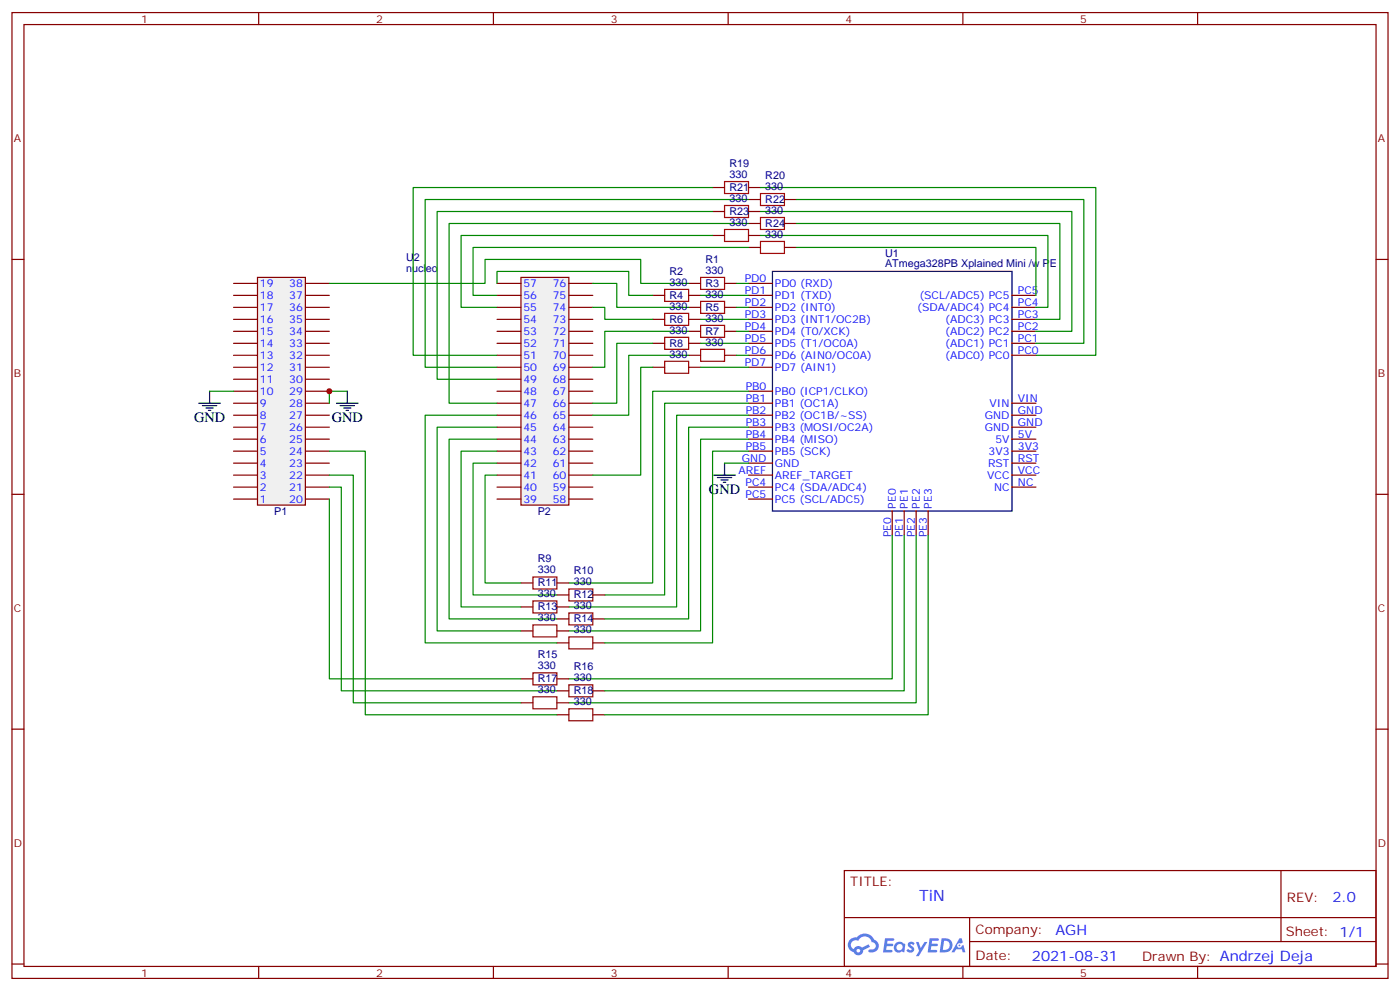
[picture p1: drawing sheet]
<svg xmlns="http://www.w3.org/2000/svg" width="412mm" height="292mm" viewBox="0 0 412 292" stroke-linecap="round" stroke-linejoin="round" font-family="sans-serif">
<g fill="none" stroke="#870000" stroke-width=".35">
<path d="M3.5 3.7h405.4v284.3h-405.4zM7.1 7.2h398.2v277.3h-398.2zM76.2 3.7v3.5M145.3 3.7v3.5M214.5 3.7v3.5M283.6 3.7v3.5M352.8 3.7v3.5M3.5 76.4h3.6M405.3 76.4h3.6M3.5 145.5h3.6M405.3 145.5h3.6M3.5 214.7h3.6"/>
<path d="M405.3 214.7h3.6M248.7 256.3h156.6v28.2h-156.6zM377.3 256.3v20.9M248.7 270.1h156.5M285.6 277.2h119.6M285.6 270.1v14.2M3.5 283.8h3.6M76.2 284.5v3.5M145.3 284.5v3.5M214.5 284.5v3.5M283.6 284.5v3.5M352.8 284.5v3.5"/>
<path d="M405.3 283.8h3.6"/>
</g>
<g fill="#5487ff">
<path d="M267.7 277.5a1.22 1.22 0 0 1 1.7 .2l-.4 .6a.47 .47 0 0 0-.3-.4 .47 .47 0 0 0-.5 .2l.1 .2a1.14 1.14 0 0 1 .8 1.8 1.14 1.14 0 0 1-1.9 0l-.2-.2 .5-.6 .7 .5a.29 .29 0 0 0 .3-.3 .29 .29 0 0 0-.2-.3 1.04 1.04 0 0 1-.6-1.7z"/>
<path d="M260.7 276.2h2.4l.3 .2-.2 .5-1.8 .1-.1 .8h1.5l.3 .4-.3 .4h-1.6l-.2 1.1h1.7l.2 .3-.2 .3-2.6 .1z"/>
<path d="M273.8 276.2h2.4l.3 .2-.1 .5-1.8 .1-.2 .8h1.6l.3 .4-.4 .4-1.6-.1-.1 1.1 1.7 .1 .2 .3-.2 .3-2.6 .1z"/>
<path d="M282.6 276.2h.7l.3 1.3-.6 .3a.69 .69 0 0 0-1 .3 .69 .69 0 0 0 .4 .9 .69 .69 0 0 0 .9-.6l.5-.2 .6 2.2h-.8l-.2-.9h-1.8l-.5 .9h-.8z"/>
<path d="M269.8 277.3h.8l.6 1.8 1.1-1.8h.9l-2.6 4.2h-.8l.9-1.5z"/>
<path d="M277.4 276.2l-.6 4.2h1.3a2.11 2.11 0 0 0 2.5-2.1 2.11 2.11 0 0 0-2.5-2.1zM278.1 277a1.39 1.39 0 0 1 1.7 1.4 1.39 1.39 0 0 1-1.8 1.2h-.3z"/>
<path d="M263.7 277.8a1.54 1.54 0 0 0-.1 2.2 1.54 1.54 0 0 0 2.2 .1l.6 .3 .3-2.3-.2-.3h-.4a1.49 1.49 0 0 0-2.4 0zM264 278.8a.94 .94 0 0 1 1.8 0 .94 .94 0 0 1-1.8 0z"/>
<path d="M250.4 276.6a2.18 2.18 0 0 0 1.1 3.7 1.44 1.44 0 0 0 1.6 .9 1.44 1.44 0 0 0 1.2-1.4l2-1.1-.5-.7-1.9 1a1.47 1.47 0 0 0-2.4 .4 1.39 1.39 0 0 1-.7-1.9 1.39 1.39 0 0 1 2-.5 2.12 2.12 0 0 1 2.2-1.3 2.12 2.12 0 0 1 1.9 1.7 1.14 1.14 0 0 1 1.1 1.4 1.14 1.14 0 0 1-1.7 .7 .43 .43 0 0 0-.5 .4 .43 .43 0 0 0 .4 .5 1.98 1.98 0 0 0 2.5-1.2 1.98 1.98 0 0 0-1.2-2.6 3.1 3.1 0 0 0-5.3-.6l-.9 .1zM252.3 279.9a.55 .55 0 0 1 1.1 0 .55 .55 0 0 1-1.1 0z"/>
<circle cx="282.6" cy="278.3" r=".26"/>
</g>
<path d="M227.5 79.9h70.6v70.6h-70.6z" fill="none" stroke="#000" stroke-width=".35"/>
<g fill="none" stroke="#870000" stroke-width=".35">
<path d="M220.5 87h7M220.5 90.5h7M220.5 94h7M220.5 97.5h7M220.5 83.4h7M298.1 87h7.1M298.1 90.5h7.1M298.1 94h7.1M298.1 97.5h7.1M220.5 101.1h7M220.5 104.6h7M220.5 118.7h7"/>
<path d="M220.5 108.1h7M220.5 115.2h7M298.1 101.1h7.1M298.1 104.6h7.1M298.1 118.7h7.1M220.5 122.2h7M220.5 125.8h7M220.5 129.3h7M220.5 132.8h7M220.5 136.3h7M220.5 139.9h7M298.1 122.2h7.1"/>
<path d="M298.1 125.8h7.1M298.1 129.3h7.1M298.1 132.8h7.1M298.1 136.3h7.1M298.1 139.9h7.1M220.5 143.4h7M220.5 146.9h7M262.8 150.5v7M266.3 150.5v7M269.9 150.5v7M273.4 150.5v7M298.1 143.4h7.1"/>
</g>
<g fill="#f0f0f0" stroke="#870000" stroke-width=".35">
<path d="M75.8 81.7h14.2v67h-14.2z"/>
<path d="M153.5 81.7h14.1v67h-14.1z"/>
</g>
<g fill="none" stroke="#870000" stroke-width=".35">
<path d="M209.9 55.2h3.5M220.5 55.2h3.5M220.5 58.7h3.5M231.1 58.7h3.5M209.9 62.3h3.5M209.9 69.3h3.5M220.5 62.3h3.5M220.5 65.8h3.5M220.5 69.3h3.5M220.5 72.8h3.5M231.1 65.8h3.5M231.1 72.8h3.5"/>
<path d="M68.8 97.5h7M68.8 94h7M68.8 90.5h7M68.8 87h7M68.8 83.4h7M90 97.5h7M90 94h7M90 90.5h7M90 87h7M90 83.4h7M146.4 97.5h7.1M146.4 94h7.1"/>
<path d="M146.4 90.5h7.1M146.4 87h7.1M146.4 83.4h7.1M167.6 97.5h7M167.6 94h7M167.6 90.5h7M167.6 87h7M167.6 83.4h7M192.3 94h3.5M192.3 87h3.5M202.8 97.5h3.6M202.8 94h3.6"/>
<path d="M202.8 90.5h3.6M202.8 87h3.6M202.8 83.4h3.6M213.4 97.5h3.6M213.4 90.5h3.6M213.4 83.4h3.6M68.8 118.7h7M68.8 115.2h7M68.8 111.7h7M68.8 108.1h7M68.8 104.6h7M68.8 101.1h7"/>
<path d="M90 118.7h7M90 115.2h7M90 111.7h7M90 108.1h7M90 104.6h7M90 101.1h7M146.4 118.7h7.1M146.4 115.2h7.1M146.4 111.7h7.1M146.4 108.1h7.1M146.4 104.6h7.1M146.4 101.1h7.1"/>
<path d="M167.6 118.7h7M167.6 115.2h7M167.6 111.7h7M167.6 108.1h7M167.6 104.6h7M167.6 101.1h7M192.3 108.1h3.5M192.3 101.1h3.5M202.8 108.1h3.6M202.8 104.6h3.6M202.8 101.1h3.6M213.4 104.6h3.6"/>
<path d="M68.8 139.9h7M68.8 136.3h7M68.8 132.8h7M68.8 129.3h7M68.8 125.8h7M68.8 122.2h7M90 139.9h7M90 136.3h7M90 132.8h7M90 129.3h7M90 125.8h7M90 122.2h7"/>
<path d="M146.4 139.9h7.1M146.4 136.3h7.1M146.4 132.8h7.1M146.4 129.3h7.1M146.4 125.8h7.1M146.4 122.2h7.1M167.6 139.9h7M167.6 136.3h7M167.6 132.8h7M167.6 129.3h7M167.6 125.8h7M167.6 122.2h7"/>
<path d="M68.8 146.9h7M68.8 143.4h7M90 146.9h7M90 143.4h7M146.4 146.9h7.1M146.4 143.4h7.1M167.6 146.9h7M167.6 143.4h7M153.5 171.6h3.5M153.5 178.7h3.5M164 171.6h3.6M164 175.2h3.6"/>
<path d="M164 178.7h3.6M174.6 175.2h3.6M153.5 185.7h3.5M153.5 199.8h3.5M164 182.2h3.6M164 185.7h3.6M164 189.3h3.6M164 199.8h3.6M174.6 182.2h3.6M174.6 189.3h3.6M153.5 206.9h3.5M164 203.4h3.6"/>
<path d="M164 206.9h3.6M164 210.4h3.6M174.6 203.4h3.6M174.6 210.4h3.6"/>
</g>
<g fill="none" stroke="#000" stroke-width=".35">
<path d="M58.6 118.7h6.3M59.6 119.4h4.3M61.7 115.2v3.5M99.1 118.7h6.4M100.2 119.4h4.2M102.3 115.2v3.5M60.7 120.1h2.1M61.4 120.8h.7M101.2 120.1h2.2M102 120.8h.7M210.3 139.9h6.3M213.4 136.3v3.6"/>
<path d="M211.3 140.6h4.2M212.4 141.3h2.1M213.1 142h.7"/>
</g>
<g fill="none" stroke="#008700" stroke-width=".35">
<path d="M209.9 55.2h-88.2v49.4h24.7M220.5 58.7h-95.3v49.4h21.2M224 55.2h98.8v49.4h-17.6M234.6 58.7h84.7v42.4h-14.1M209.9 62.3h-81.1v49.4h17.6M209.9 69.3h-74.1v21.2h10.6M220.5 65.8h-88.2v52.9h14.1M220.5 72.8h-81.2v14.2h7.1M224 62.3h91.7v35.2h-10.5M224 69.3h84.7v21.2h-3.5M234.6 65.8h77.6v28.2h-7M234.6 72.8h70.6v14.2"/>
<path d="M97 83.4h45.9v-7h45.8v7h14.1M146.4 83.4v-3.5h38.8v7.1h7.1M174.6 83.4h7.1v7.1h21.1M174.6 90.5h3.6v3.5h14.1M202.8 97.5h-24.6v10.6h-3.6M206.4 87h14.1M206.4 94h14.1M217 83.4h3.5M217 90.5h3.5M217 97.5h3.5M61.7 115.2h7.1M102.3 115.2h-5.3v3.5"/>
<path d="M192.3 101.1h-10.6v17.6h-7.1M192.3 108.1h-3.6v31.8h-14.1M202.8 104.6h-17.6v17.6h-10.6M206.4 101.1h14.1M206.4 108.1h14.1M217 104.6h3.5M220.5 115.2h-28.2v56.4h-24.7M220.5 118.7h-24.7v56.5h-17.6M97 139.9h7.1v67h49.4M97 132.8h10.6v77.6h56.4M146.4 139.9h-3.5v31.7h10.6M146.4 136.3h-7.1v38.9h24.7"/>
<path d="M146.4 132.8h-10.6v45.9h17.7M146.4 129.3h-14.1v52.9h31.7M146.4 125.8h-17.6v59.9h24.7M146.4 122.2h-21.2v67.1h38.8M213.4 136.3h7.1M220.5 122.2h-21.2v56.5h-31.7M220.5 125.8h-17.7v56.4h-24.6M220.5 129.3h-14.1v56.4h-38.8M220.5 132.8h-10.6v56.5h-31.7M97 146.9v52.9h56.5M97 143.4h3.5v60h63.5M262.8 157.5v42.3h-95.2"/>
<path d="M266.3 157.5v45.9h-88.1M269.9 157.5v49.4h-102.3M273.4 157.5v52.9h-95.2"/>
</g>
<g fill="none" stroke="#a10000" stroke-width=".35">
<path d="M213.4 53.4h7.1v3.6h-7.1zM224 57h7.1v3.5h-7.1zM213.4 60.5h7.1v3.5h-7.1zM213.4 67.6h7.1v3.5h-7.1zM224 64h7.1v3.6h-7.1zM224 71.1h7.1v3.5h-7.1zM195.8 85.2h7v3.5h-7zM195.8 92.3h7v3.5h-7zM195.8 99.3h7v3.5h-7zM206.4 81.7h7v3.5h-7zM206.4 88.7h7v3.6h-7zM206.4 95.8h7v3.5h-7z"/>
<path d="M195.8 106.4h7v3.5h-7zM206.4 102.8h7v3.6h-7zM157 169.9h7v3.5h-7zM157 176.9h7v3.5h-7zM167.6 173.4h7v3.5h-7zM157 184h7v3.5h-7zM157 198.1h7v3.5h-7zM167.6 180.4h7v3.6h-7zM167.6 187.5h7v3.5h-7zM157 205.1h7v3.6h-7zM167.6 201.6h7v3.5h-7zM167.6 208.7h7v3.5h-7z"/>
</g>
<circle cx="97" cy="115.2" r=".88" fill="#c00"/>
<text font-size="4.6" fill="#00f" x="270.8" y="265.3">TiN</text>
<g font-size="4.2">
<text x="57.1" y="124.4">GND</text>
<text x="97.7" y="124.4">GND</text>
<text x="208.8" y="145.5">GND</text>
</g>
<g font-size="4.2" fill="#00f">
<text x="392.5" y="265.6">2.0</text>
<text x="310.9" y="275.1">AGH</text>
<text x="304" y="282.9">2021-08-31</text>
</g>
<g font-size="3.9" fill="#800">
<text x="250.5" y="260.9">TITLE:</text>
<text x="379.1" y="265.6">REV:</text>
<text x="287.4" y="275.1">Company:</text>
<text x="378.7" y="275.7">Sheet: 1/1</text>
<text x="287.4" y="282.8">Date:</text>
<text x="336.4" y="282.8">Drawn By: Andrzej Deja</text>
</g>
<g font-size="3.2" fill="#800">
<text x="41.6" y="6.7">1</text>
<text x="110.8" y="6.7">2</text>
<text x="179.9" y="6.7">3</text>
<text x="249.1" y="6.7">4</text>
<text x="318.2" y="6.7">5</text>
<text x="4.1" y="41.8">A</text>
<text x="405.9" y="41.8">A</text>
<text x="4.1" y="110.9">B</text>
<text x="405.9" y="110.9">B</text>
<text x="4.1" y="180.1">C</text>
<text x="405.9" y="180.1">C</text>
<text x="4.1" y="249.2">D</text>
<text x="405.9" y="249.2">D</text>
<text x="41.6" y="287.5">1</text>
<text x="110.8" y="287.5">2</text>
<text x="179.9" y="287.5">3</text>
<text x="249.1" y="287.5">4</text>
<text x="318.2" y="287.5">5</text>
</g>
<g font-size="3.2" fill="#000080">
<text x="214.9" y="52.4">330</text>
<text x="214.9" y="49.2">R19</text>
<text x="225.4" y="52.7">R20</text>
<text x="214.9" y="59.4">330</text>
<text x="214.9" y="56.2">R21</text>
<text x="225.4" y="55.9">330</text>
<text x="225.4" y="59.7">R22</text>
<text x="214.9" y="63.3">R23</text>
<text x="225.4" y="63">330</text>
<text x="214.9" y="66.5">330</text>
<text x="225.4" y="70">330</text>
<text x="225.4" y="66.8">R24</text>
<text x="119.6" y="76.9">U2</text>
<text x="207.8" y="77.4">R1</text>
<text x="260.7" y="75.5">U1</text>
<text x="119.6" y="80.2">nucleo</text>
<text x="197.2" y="80.9">R2</text>
<text x="207.8" y="80.6">330</text>
<text x="260.7" y="78.7">ATmega328PB Xplained Mini /w PE</text>
<text x="197.2" y="84.1">330</text>
<text x="197.2" y="88">R4</text>
<text x="207.8" y="87.7">330</text>
<text x="207.8" y="84.4">R3</text>
<text x="197.2" y="91.2">330</text>
<text x="197.2" y="95">R6</text>
<text x="207.8" y="94.7">330</text>
<text x="207.8" y="91.5">R5</text>
<text x="197.2" y="98.2">330</text>
<text x="207.8" y="101.8">330</text>
<text x="207.8" y="98.6">R7</text>
<text x="197.2" y="105.3">330</text>
<text x="197.2" y="102.1">R8</text>
<text x="80.8" y="151.7">P1</text>
<text x="158.4" y="151.7">P2</text>
<text x="158.4" y="165.6">R9</text>
<text x="158.4" y="168.8">330</text>
<text x="158.4" y="172.6">R11</text>
<text x="169" y="172.3">330</text>
<text x="169" y="169.1">R10</text>
<text x="158.4" y="175.9">330</text>
<text x="158.4" y="179.7">R13</text>
<text x="169" y="179.4">330</text>
<text x="169" y="176.2">R12</text>
<text x="158.4" y="182.9">330</text>
<text x="169" y="183.2">R14</text>
<text x="169" y="186.4">330</text>
<text x="158.4" y="197">330</text>
<text x="158.4" y="193.8">R15</text>
<text x="169" y="197.3">R16</text>
<text x="158.4" y="200.9">R17</text>
<text x="169" y="200.6">330</text>
<text x="158.4" y="204.1">330</text>
<text x="169" y="207.6">330</text>
<text x="169" y="204.4">R18</text>
</g>
<g font-size="3.2" fill="#00f">
<text x="219.4" y="83.1">PD0</text>
<text x="76.6" y="88">18</text>
<text x="76.6" y="84.5">19</text>
<text x="85.2" y="88">37</text>
<text x="85.2" y="84.5">38</text>
<text x="154.2" y="88">56</text>
<text x="154.2" y="84.5">57</text>
<text x="162.8" y="88">75</text>
<text x="162.8" y="84.5">76</text>
<text x="219.4" y="86.6">PD1</text>
<text x="228.2" y="84.5">PD0 (RXD)</text>
<text x="228.2" y="88">PD1 (TXD)</text>
<text x="270.8" y="88">(SCL/ADC5) PC5</text>
<text x="299.9" y="86.6">PC5</text>
<text x="76.6" y="95.1">16</text>
<text x="76.6" y="91.5">17</text>
<text x="85.2" y="95.1">35</text>
<text x="85.2" y="91.5">36</text>
<text x="154.2" y="95.1">54</text>
<text x="154.2" y="91.5">55</text>
<text x="162.8" y="95.1">73</text>
<text x="162.8" y="91.5">74</text>
<text x="219.4" y="93.7">PD3</text>
<text x="219.4" y="90.1">PD2</text>
<text x="228.2" y="95.1">PD3 (INT1/OC2B)</text>
<text x="228.2" y="91.5">PD2 (INT0)</text>
<text x="270.2" y="91.5">(SDA/ADC4) PC4</text>
<text x="278.4" y="95.1">(ADC3) PC3</text>
<text x="299.9" y="90.1">PC4</text>
<text x="299.9" y="93.7">PC3</text>
<text x="76.6" y="98.6">15</text>
<text x="85.2" y="98.6">34</text>
<text x="154.2" y="98.6">53</text>
<text x="162.8" y="98.6">72</text>
<text x="219.4" y="97.2">PD4</text>
<text x="219.4" y="100.7">PD5</text>
<text x="228.2" y="98.6">PD4 (T0/XCK)</text>
<text x="278.4" y="98.6">(ADC2) PC2</text>
<text x="299.9" y="97.2">PC2</text>
<text x="299.9" y="100.7">PC1</text>
<text x="76.6" y="105.7">13</text>
<text x="76.6" y="102.1">14</text>
<text x="85.2" y="105.7">32</text>
<text x="85.2" y="102.1">33</text>
<text x="154.2" y="105.7">51</text>
<text x="154.2" y="102.1">52</text>
<text x="162.8" y="105.7">70</text>
<text x="162.8" y="102.1">71</text>
<text x="219.4" y="104.2">PD6</text>
<text x="219.4" y="107.8">PD7</text>
<text x="228.2" y="102.1">PD5 (T1/OC0A)</text>
<text x="228.2" y="105.7">PD6 (AIN0/OC0A)</text>
<text x="278.4" y="102.1">(ADC1) PC1</text>
<text x="278.4" y="105.7">(ADC0) PC0</text>
<text x="299.9" y="104.2">PC0</text>
<text x="76.6" y="112.7">11</text>
<text x="76.6" y="109.2">12</text>
<text x="85.2" y="112.7">30</text>
<text x="85.2" y="109.2">31</text>
<text x="154.2" y="112.7">49</text>
<text x="154.2" y="109.2">50</text>
<text x="162.8" y="112.7">68</text>
<text x="162.8" y="109.2">69</text>
<text x="228.2" y="109.2">PD7 (AIN1)</text>
<text x="76.6" y="119.8">9</text>
<text x="76.6" y="116.2">10</text>
<text x="85.2" y="119.8">28</text>
<text x="85.2" y="116.2">29</text>
<text x="154.2" y="119.8">47</text>
<text x="154.2" y="116.2">48</text>
<text x="162.8" y="119.8">66</text>
<text x="162.8" y="116.2">67</text>
<text x="219.7" y="114.8">PB0</text>
<text x="219.7" y="118.4">PB1</text>
<text x="228.2" y="116.2">PB0 (ICP1/CLKO)</text>
<text x="228.2" y="119.8">PB1 (OC1A)</text>
<text x="291.5" y="119.8">VIN</text>
<text x="299.9" y="118.4">VIN</text>
<text x="76.6" y="123.3">8</text>
<text x="85.2" y="123.3">27</text>
<text x="154.2" y="123.3">46</text>
<text x="162.8" y="123.3">65</text>
<text x="219.7" y="121.9">PB2</text>
<text x="219.7" y="125.4">PB3</text>
<text x="228.2" y="123.3">PB2 (OC1B/~SS)</text>
<text x="290.1" y="123.3">GND</text>
<text x="299.9" y="121.9">GND</text>
<text x="299.9" y="125.4">GND</text>
<text x="76.6" y="130.4">6</text>
<text x="76.6" y="126.8">7</text>
<text x="85.2" y="130.4">25</text>
<text x="85.2" y="126.8">26</text>
<text x="154.2" y="130.4">44</text>
<text x="154.2" y="126.8">45</text>
<text x="162.8" y="130.4">63</text>
<text x="162.8" y="126.8">64</text>
<text x="219.7" y="128.9">PB4</text>
<text x="228.2" y="126.8">PB3 (MOSI/OC2A)</text>
<text x="228.2" y="130.4">PB4 (MISO)</text>
<text x="290.1" y="126.8">GND</text>
<text x="293.2" y="130.4">5V</text>
<text x="299.9" y="128.9">5V</text>
<text x="76.6" y="137.4">4</text>
<text x="76.6" y="133.9">5</text>
<text x="85.2" y="137.4">23</text>
<text x="85.2" y="133.9">24</text>
<text x="154.2" y="137.4">42</text>
<text x="154.2" y="133.9">43</text>
<text x="162.8" y="137.4">61</text>
<text x="162.8" y="133.9">62</text>
<text x="218.5" y="136">GND</text>
<text x="219.7" y="132.5">PB5</text>
<text x="228.2" y="133.9">PB5 (SCK)</text>
<text x="228.2" y="137.4">GND</text>
<text x="291.1" y="137.4">RST</text>
<text x="291.2" y="133.9">3V3</text>
<text x="299.9" y="132.5">3V3</text>
<text x="299.9" y="136">RST</text>
<text x="76.6" y="140.9">3</text>
<text x="85.2" y="140.9">22</text>
<text x="154.2" y="140.9">41</text>
<text x="162.8" y="140.9">60</text>
<text x="217.6" y="139.5">AREF</text>
<text x="219.6" y="143.1">PC4</text>
<text x="228.2" y="140.9">AREF_TARGET</text>
<text x="290.8" y="140.9">VCC</text>
<text x="299.9" y="139.5">VCC</text>
<text x="299.9" y="143.1">NC</text>
<text x="76.6" y="148">1</text>
<text x="76.6" y="144.5">2</text>
<text x="85.2" y="148">20</text>
<text x="85.2" y="144.5">21</text>
<text x="154.2" y="148">39</text>
<text x="154.2" y="144.5">40</text>
<text x="162.8" y="148">58</text>
<text x="162.8" y="144.5">59</text>
<text x="219.6" y="146.6">PC5</text>
<text x="228.2" y="144.5">PC4 (SDA/ADC4)</text>
<text x="228.2" y="148">PC5 (SCL/ADC5)</text>
<text x="263.9" y="149.8" transform="rotate(-90 263.9 149.8)">PE0</text>
<text x="267.4" y="149.8" transform="rotate(-90 267.4 149.8)">PE1</text>
<text x="270.9" y="149.8" transform="rotate(-90 270.9 149.8)">PE2</text>
<text x="274.5" y="149.8" transform="rotate(-90 274.5 149.8)">PE3</text>
<text x="292.8" y="144.5">NC</text>
<text x="262.5" y="158.2" transform="rotate(-90 262.5 158.2)">PE0</text>
<text x="266" y="158.2" transform="rotate(-90 266 158.2)">PE1</text>
<text x="269.5" y="158.2" transform="rotate(-90 269.5 158.2)">PE2</text>
<text x="273" y="158.2" transform="rotate(-90 273 158.2)">PE3</text>
</g>
</svg>
